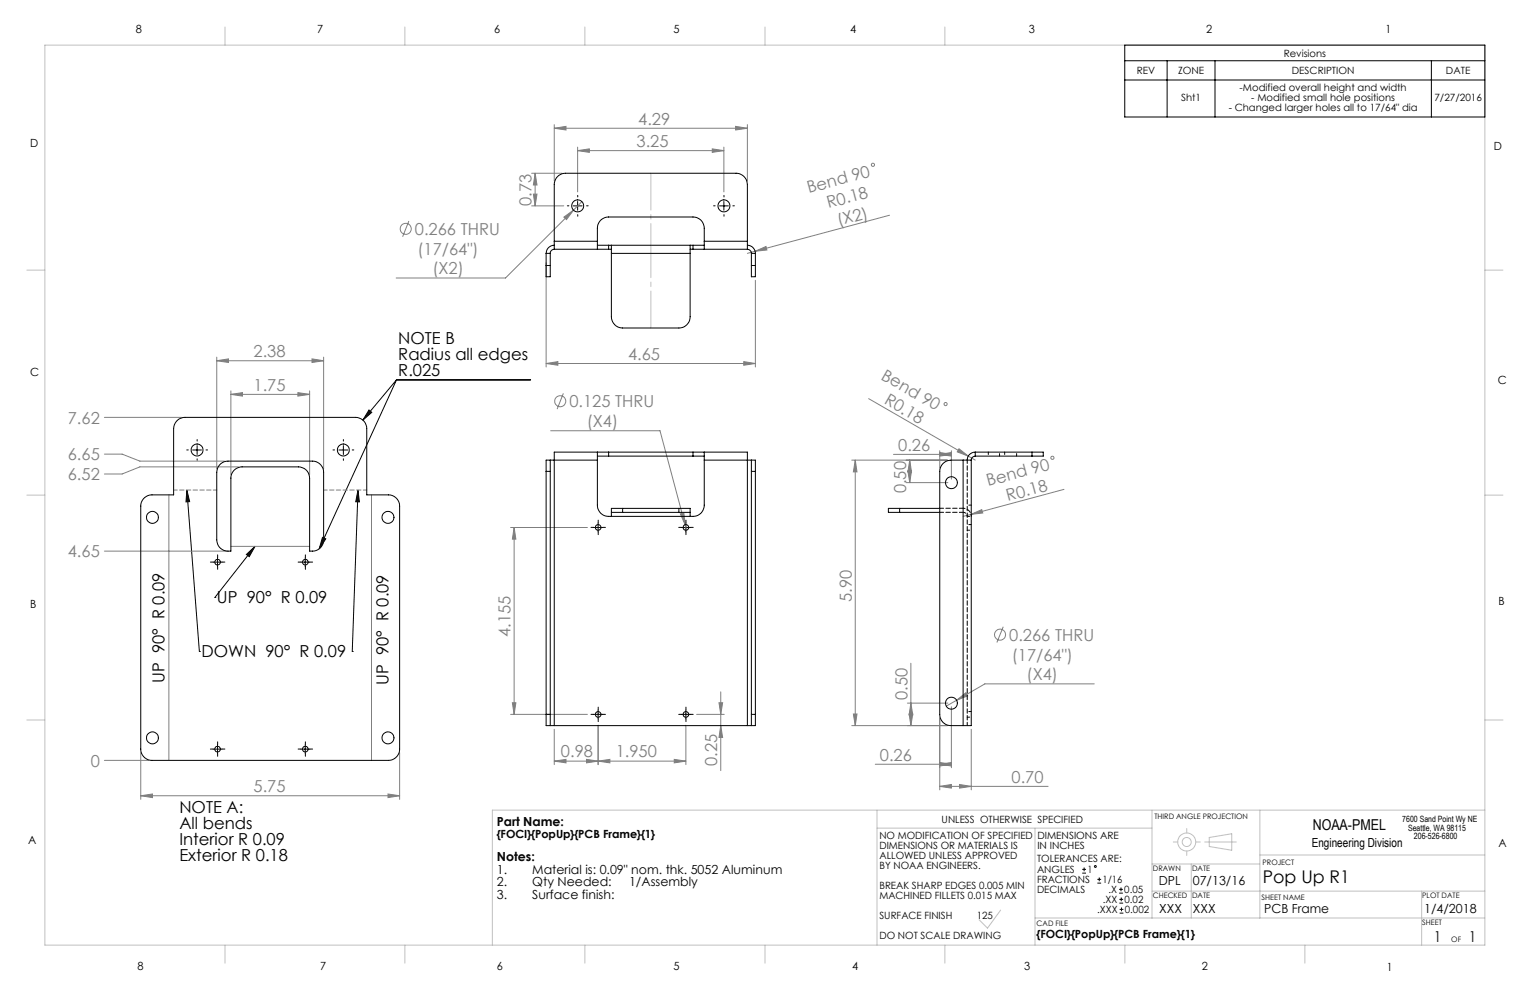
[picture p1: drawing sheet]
<svg xmlns="http://www.w3.org/2000/svg" width="432mm" height="279mm" viewBox="0 0 432 279" stroke-linecap="round" stroke-linejoin="round" font-family="sans-serif">
<g fill="none" stroke="#c0c0c0" stroke-width=".28">
<path d="M12.7 12.7h406.4v254h-406.4zM63.5 7.6v5.1M114.3 7.6v5.1M165.1 7.6v5.1M215.9 7.6v5.1M266.7 7.6v5.1M7.6 76.2h5.1M419.1 76.2h5.1M7.6 139.7h5.1M419.1 139.7h5.1M7.6 203.2h5.1M419.1 203.2h5.1"/>
<path d="M247.5 233.7h77.6M247.5 228.6v38.1M292.1 233.7v33M325.1 228.6v30.5M331.1 237.6h1.3M334.9 233.8v1.3M337.4 237.6h1.3M340 237.6h8.9M341.3 236.4l6.3-1.1v4.7l-6.3-1.1zM355.6 228.6v30.5M419.1 228.6h-280.1v38.1M282.4 256.9l-3.7 5-2.4-2.3"/>
<path d="M292.1 259.1h127M325.1 251.5h94M325.1 243.8h30.5M334.9 240.2v1.2M336.2 243.8v15.3M355.6 241.3h63.5M401.2 251.5v15.2M63.5 266.7v5.1M114.3 266.7v5.1M165.1 266.7v5.1M215.9 266.7v5.1M266.7 266.7v5.1"/>
<path d="M317.5 266.7v5.1M368.3 266.7v5.1"/>
<circle cx="334.9" cy="237.6" r="1.28"/>
<circle cx="334.9" cy="237.6" r="2.55"/>
</g>
<g fill="none" stroke="#808080" stroke-width=".28">
<path d="M156.4 36.2l3.3-.5v1zM156.4 35.2v15.9M156.4 36.2h54.5M207.6 35.7l3.3 .5-3.3 .5zM210.9 35.2v15.9M150 58.1h9.1M150 48.9h8.6M150.5 54.8h1.1l-.6 3.3zM151 48.9v9.2M151 48.9l.6 3.3h-1.1zM161.9 59.3l-19.2 19.2h-30.9M163 42.5l3.3-.5v1z"/>
<path d="M163 41.5v12.7M163 42.5h41.3M164.2 56.9l-2.3 2.4M201 42l3.3 .5-3.3 .5zM204.3 41.5v12.7M115.4 62.4l-1.8 4.4M154.1 74.1v29.5M159.1 61.3l2.8-2-2 2.7zM213.1 70.9l3.1-1.3 .2 1zM213.1 70.9l-2.2 .6M213.2 79.1v24.5M251 60.7l-37.9 10.2"/>
<path d="M29.5 117.8h21.7M61.2 101.8l3.3-.5v1zM61.2 100.8v31.5M61.2 101.8h30.1M65.2 111.3l3.2-.5v1zM65.2 110.3v23.6M65.2 111.3h22.2M84.1 110.8l3.3 .5-3.3 .5zM87.4 110.3v23.6M88.1 101.3l3.2 .5-3.2 .5zM91.3 100.8v31.5M154.1 102.6l3.3-.5v1z"/>
<path d="M154.1 102.6h59.1M159 111l-1.8 4.5M209.9 102.1l3.3 .5-3.3 .5zM245.1 112.5l28.2 16.2M29.5 128.2h5l5 1.9h23.9M47.7 139.7v74.9M67.3 131.8h-27.8l-5 2h-5M104.8 139.7v74.9M155.4 121.6h30.9l7.1 26.5M240.4 129.9h27M241.4 129.9l.5 3.3h-1.1zM241.4 129.9v74.9"/>
<path d="M252.2 128.2h16.3M255.7 136.2h11.8M256.2 132.9h1l-.4 3.3zM256.8 129.9l.4 3.3h-1zM256.8 129.9v6.3M265.2 127.7l3.3 .5-3.3 .5zM265.2 128.2l3.3-.5v1zM265.2 127.2v4.8M268.5 127.2v8M270.7 126.6l2.6 2.1-3.1-1.2zM273.3 128.7l1.9 1.2M300.3 138.1l-26.3 7.1"/>
<path d="M29.5 155.5h34.6M65.2 154.2h22.2M144.1 148.9h21.7M145.1 148.9l.5 3.3h-1zM145.1 148.9v52.7M192 145l1-.2 .4 3.3zM193.4 148.1l.4 1.5M274 145.2l3.1-1.4 .3 1zM274 145.2l-2.2 .5M283.1 176.9l-1.8 4.4M144.6 198.3h1l-.5 3.3zM202.9 198.3h1l-.5 3.3z"/>
<path d="M203.4 195.3v22.2M256.1 198.4h11.4M257.1 198.4l.5 3.4h-1zM257.1 187.2v17.6M268.5 199.5v17.2M270 197.6l2.6-2.1 .5 .9zM270 197.6l-2.9 1.7M308.8 193h-30.8l-8 4.6M29.5 214.6h12.4M39.7 212.4v13.2M112.8 212.4v13.2M144.1 201.6h21.7"/>
<path d="M156.4 214.8l3.3-.5v1zM156.4 205.8v10M156.4 214.8h12.4M165.5 214.3l3.3 .5-3.3 .5zM168.8 214.8l3.3-.5v1zM168.8 214.8h24.8M168.8 204.7v11.1M190.3 214.3l3.3 .5-3.3 .5zM193.6 204.7v11.1M196.6 201.6h7.8M203.4 204.8l.5 3.3h-1zM240.4 204.8h27"/>
<path d="M240.8 201.5h1.1l-.5 3.3zM247 215.7h21.5M256.6 201.5h1l-.5 3.3zM265.2 215.7l3.3-.5v1zM265.2 215.2l3.3 .5-3.3 .5zM265.2 202.6v20.3M274.1 205.8v17.1M39.7 224.6l3.3-.5v1zM39.7 224.6h73.1M109.5 224.1l3.3 .5-3.3 .5zM265.2 221.9l3.3-.5v1zM265.2 221.9h30.6"/>
<path d="M270.8 221.4l3.3 .5-3.3 .5z"/>
<circle cx="246.4" cy="46.5" r=".45"/>
<circle cx="114.5" cy="64.6" r="1.55"/>
<circle cx="158.1" cy="113.2" r="1.55"/>
<circle cx="266.9" cy="114" r=".44"/>
<circle cx="297" cy="129.2" r=".44"/>
<circle cx="282.2" cy="179.1" r="1.56"/>
</g>
<g fill="none" stroke="#000" stroke-width=".28">
<path d="M317.4 12.7h101.7v20.3h-101.7zM317.4 17.1h101.7M329.4 17.1v15.9M342.9 17.1v15.9M404 17.1v15.9M317.4 22.6h101.7M161.8 58.1h2.5M163 56.9v2.4M203.1 58.1h2.5M204.3 56.9v2.4M104.1 115.7l.8 .7-2.5 2.2zM111.9 107.2h37.9"/>
<path d="M111.9 107.2l-9.5 11.4M111.9 107.2l-21.8 47.7M52.7 138.3l.8 3.3h-1zM52.7 138.3l3.6 45.6M54.4 127h2.5M55.6 125.8v2.5M95.6 127h2.5M96.9 125.8v2.5M101 138.3l.4 3.3h-1zM101 138.3l-1.6 45.6M60.1 158.6h2.6M61.4 157.4v2.5"/>
<path d="M69.5 156.5l2.5-2.3-1.7 2.9zM72 154.2l-11.4 14.4M84.9 158.6h2.5M86.1 157.4v2.5M91 151.7l.9 .4-1.8 2.8zM167.6 148.9h2.5M168.8 147.6v2.5M192.3 148.9h2.5M193.6 147.6v2.5M60.6 168.6h.1M56.3 183.9h.1M99.4 183.9h.1"/>
<path d="M60.1 211.4h2.6M61.4 210.2v2.5M84.9 211.4h2.5M86.1 210.2v2.5M167.6 201.6h2.5M168.8 200.4v2.5M192.3 201.6h2.5M193.6 200.4v2.5"/>
</g>
<g fill="none" stroke="#000" stroke-width=".28" stroke-dasharray="15.2 1.3 1.3 1.3">
<path d="M160.5 58.1h-.4M163 55.6v-.5M165.5 58.1h.5M201.8 58.1h-.4M204.3 55.6v-.5M206.8 58.1h.5M163 60.6v.4M204.3 60.6v.4M53.1 127h-.4M55.6 124.5v-.5M55.6 129.5v.4M58.1 127h.5"/>
<path d="M94.4 127h-.4M96.9 124.5v-.5M96.9 129.5v.4M99.4 127h.5M60.2 158.6h-.8M61.4 157.4v-.8M61.4 159.9v.8M62.7 158.6h.8M84.9 158.6h-.8M86.2 157.4v-.8M86.2 159.9v.8M87.4 158.6h.8"/>
<path d="M167.6 148.8h-.8M168.8 147.6v-.8M168.8 150.1v.8M170.1 148.8h.8M192.3 148.8h-.8M193.6 147.6v-.8M193.6 150.1v.8M194.8 148.8h.8M60.2 211.4h-.8M61.4 210.2v-.8M61.4 212.7v.7M62.7 211.4h.8"/>
<path d="M84.9 211.4h-.8M86.2 210.2v-.8M86.2 212.7v.7M87.4 211.4h.8M167.6 201.6h-.8M168.8 200.4v-.8M168.8 202.9v.8M170.1 201.6h.8M192.3 201.6h-.8M193.6 200.4v-.8M193.6 202.9v.8M194.8 201.6h.8"/>
</g>
<path d="M61.2 138.3h-12.2M103.5 138.3h-12.1" fill="none" stroke="#808080" stroke-width=".28" stroke-dasharray="1.3 .6" stroke-dashoffset=".3"/>
<path d="M183.7 92.6v-43.7" fill="none" stroke="#c0c0c0" stroke-width=".28" stroke-dasharray="15.2 1.3 1.3 1.3" stroke-dashoffset="4.8"/>
<path d="M69.5 156.5l2.5-2.3-1.7 2.9zM101 138.3l.4 3.3h-1zM52.7 138.3l.8 3.3h-1zM104.1 115.7l.8 .7-2.5 2.2zM91 151.7l.9 .4-1.8 2.8z" fill="#000"/>
<g fill="#808080">
<path d="M270.7 126.6l2.6 2.1-3.1-1.2z"/>
<path d="M274 145.2l3.1-1.4 .3 1z"/>
<path d="M213.1 70.9l3.1-1.3 .2 1z"/>
<path d="M165.5 214.3l3.3 .5-3.3 .5zM156.4 214.8l3.3-.5v1zM265.2 127.7l3.3 .5-3.3 .5zM265.2 128.2l3.3-.5v1z"/>
<path d="M65.2 111.3l3.2-.5v1zM84.1 110.8l3.3 .5-3.3 .5zM39.7 224.6l3.3-.5v1zM109.5 224.1l3.3 .5-3.3 .5zM168.8 214.8l3.3-.5v1zM190.3 214.3l3.3 .5-3.3 .5zM192 145l1.4 3.1-.4-3.3zM163 42.5l3.3-.5v1zM201 42l3.3 .5-3.3 .5zM159.1 61.3l.8 .7 2-2.7zM270 197.6l3.1-1.2-.5-.9zM265.2 215.7l3.3-.5v1zM265.2 215.2l3.3 .5-3.3 .5z"/>
<path d="M156.4 36.2l3.3-.5v1zM207.6 35.7l3.3 .5-3.3 .5z"/>
<path d="M154.1 102.6l3.3-.5v1zM209.9 102.1l3.3 .5-3.3 .5z"/>
<path d="M150.5 54.8h1.1l-.6 3.3zM151 48.9l.6 3.3h-1.1z"/>
<path d="M203.4 204.8l.5 3.3h-1zM202.9 198.3h1l-.5 3.3z"/>
<path d="M256.6 201.5h1l-.5 3.3zM257.1 198.4l.5 3.4h-1z"/>
<path d="M145.1 148.9l.5 3.3h-1zM144.6 198.3h1l-.5 3.3z"/>
<path d="M241.4 129.9l.5 3.3h-1.1zM240.8 201.5h1.1l-.5 3.3zM256.8 129.9l.4 3.3h-1zM256.2 132.9h1l-.4 3.3z"/>
<path d="M61.2 101.8l3.3-.5v1zM88.1 101.3l3.2 .5-3.2 .5zM265.2 221.9l3.3-.5v1zM270.8 221.4l3.3 .5-3.3 .5z"/>
</g>
<g fill="none" stroke="#000" stroke-width=".28">
<path d="M154.1 74.9v3.2h1.2v-3.2M154.1 71.5h1.2M154.1 74.9h1.2M154.1 71.5v3.4M155.3 71.5v3.4M156.4 68.1v-16a3.2 3.2 0 0 1 3.2-3.2h48.2a3.2 3.2 0 0 1 3.1 3.2v16M156.4 68.1v2.2M156.4 70.3a1.14 1.14 0 0 0-1.1 1.2M156.4 69.2a2.29 2.29 0 0 0-2.3 2.3M156.4 68.1h12.2M156.4 70.3h12.2M168.6 68.1v-3.7a3.1 3.1 0 0 1 3.2-3.2h23.8a3.1 3.1 0 0 1 3.2 3.2v3.7"/>
<path d="M168.6 68.1v2.2M168.6 70.3h3.2M168.6 69.2h3.2M171.8 70.3h.7M171.8 69.2v1.1M171.8 69.2h23.8M172.5 69.2v2.3M172.5 71.5v17.9a3.2 3.2 0 0 0 3.2 3.2h15.9a3.1 3.1 0 0 0 3.2-3.2v-17.9M172.5 71.5h22.3M194.8 69.2v2.3M194.8 70.3h.8M195.6 70.3h3.2"/>
<path d="M195.6 69.2h3.2M195.6 69.2v1.1M198.8 68.1v2.2M198.8 68.1h12.1M198.8 70.3h12.1M210.9 68.1v2.2M210.9 69.2a2.29 2.29 0 0 1 2.3 2.3M210.9 70.3a1.21 1.21 0 0 1 1.2 1.2M212.1 74.9v3.2h1.1v-3.2M212.1 71.5h1.1M212.1 74.9h1.1M212.1 71.5v3.4"/>
<path d="M213.2 71.5v3.4M50.2 118.5l.9-.5 1.1-.2h48.1a3.2 3.2 0 0 1 3.2 3.2v18.7h6.1a3.2 3.2 0 0 1 3.2 3.1v68.6a3.2 3.2 0 0 1-3.2 3.2h-66.7a3.2 3.2 0 0 1-3.2-3.2v-68.6a3.2 3.2 0 0 1 3.2-3.1h6.1v-18.7l.2-1.1zM62.3 130.9l1-.6 1-.2h23.9a3.2 3.2 0 0 1 3.1 3.2v19.1a3.3 3.3 0 0 1-3.9 3.1v-20.6a3.2 3.2 0 0 0-3.2-3.1h-15.9a3.2 3.2 0 0 0-3.1 3.1v20.6a3.3 3.3 0 0 1-4-3.1v-19.1l.4-1.6zM154.1 133h1.2M154.1 133v68.6M155.3 129.9v3.1M155.3 129.9h-1.2v3.1M155.3 129.9h1.1M155.3 133v68.6M156.4 129.9h12.2M156.4 129.9v74.9M168.6 129.9v12.7a3.1 3.1 0 0 0 3.2 3.1h23.8a3.1 3.1 0 0 0 3.2-3.1v-12.7"/>
<path d="M168.6 127.6h-12.2v2.3M168.6 127.6v2.3M168.6 127.6h3.2M168.6 128.7h3.2M171.8 127.6h23.8M171.8 127.6v1.1M171.8 128.7h23.8M195.6 127.6h3.2M195.6 128.7h3.2M195.6 127.6v1.1M198.8 127.6v2.3M198.8 127.6h12.1v2.3"/>
<path d="M198.8 129.9h12.1M210.9 129.9h1.2M210.9 129.9v74.9M212.1 129.9v3.1M212.1 129.9h1.1v3.1M212.1 133h1.1M212.1 133v68.6M213.2 133v68.6M271.8 129.9h-3.4a3.2 3.2 0 0 0-3.2 3.1v68.6a3.1 3.1 0 0 0 3.2 3.2h3.4M271.8 129.9h2.3M271.8 129.9v74.9M274.1 129.9v74.9h-2.3"/>
<path d="M275.2 128.7a1.14 1.14 0 0 0-1.1 1.2M275.2 127.6a2.29 2.29 0 0 0-2.3 2.3M275.2 127.6h16.1M275.2 128.7h16.1M275.2 127.6v1.1M291.3 127.6h3.1v1.1h-3.1M291.3 127.6v1.1M172.5 144.6h3.2M172.5 144.6v1.1M175.7 143.5h-3.2v1.1M175.7 143.5v1.1M175.7 143.5h15.9"/>
<path d="M175.7 144.6h15.9M191.6 144.6h3.2M191.6 143.5h3.2v1.1M191.6 143.5v1.1M194.8 144.6v1.1M253.9 143.5h-3.2v1.1h3.2M253.9 143.5h11.3M253.9 144.6h11.3M253.9 143.5v1.1M154.1 201.6v3.2h1.2M154.1 201.6h1.2M155.3 201.6v3.2"/>
<path d="M155.3 204.8h1.1M156.4 204.8h54.5M210.9 204.8h1.2M212.1 201.6v3.2M212.1 201.6h1.1M213.2 201.6v3.2h-1.1M305.4 246.4h1.1M305.4 245.4h1.1M306 244.8v1.1M309.7 249.2h1.1M309.7 248.2h1.1M310.2 247.6v1.1"/>
<path d="M315.8 252.1h1.1M315.8 251h1.1M315.9 254.9h1.1M315.9 253.8h1.1M316 257.7h1M316 256.6h1M316.4 250.5v1M316.4 253.3v1.1M316.5 256.1v1.1"/>
<circle cx="163" cy="58.1" r="1.69"/>
<circle cx="204.3" cy="58.1" r="1.69"/>
<circle cx="55.6" cy="127" r="1.69"/>
<circle cx="96.9" cy="127" r="1.69"/>
<circle cx="268.5" cy="136.2" r="1.69"/>
<circle cx="43" cy="146" r="1.67"/>
<circle cx="61.4" cy="158.7" r=".8"/>
<circle cx="86.2" cy="158.7" r=".8"/>
<circle cx="109.5" cy="146" r="1.69"/>
<circle cx="168.8" cy="148.9" r=".8"/>
<circle cx="193.6" cy="148.9" r=".8"/>
<circle cx="268.5" cy="198.5" r="1.69"/>
<circle cx="43" cy="208.2" r="1.67"/>
<circle cx="61.4" cy="211.4" r=".81"/>
<circle cx="86.2" cy="211.4" r=".81"/>
<circle cx="109.5" cy="208.2" r="1.69"/>
<circle cx="168.8" cy="201.6" r=".8"/>
<circle cx="193.6" cy="201.6" r=".8"/>
<circle cx="309.1" cy="244.6" r=".28"/>
</g>
<path d="M273 129.9v74.9" fill="none" stroke="#000" stroke-width=".28" stroke-dasharray="1.3 .6" stroke-dashoffset=".3"/>
<path d="M278.9 127.6v1.1M282.1 128.7v-1.1M283.5 127.6v1.1M286.9 128.7v-1.1M273 145.7h1.1M273 149.6h1.1M274.1 142.6h-1.1M274.1 148h-1.1M273 202.4h1.1M274.1 200.8h-1.1" fill="none" stroke="#000" stroke-width=".28" stroke-dasharray="1.3 .6" stroke-dashoffset=".6"/>
<path d="M273 145.7a1.14 1.14 0 0 0-1.2-1.1" fill="none" stroke="#000" stroke-width=".28" stroke-dasharray="1.3 .6" stroke-dashoffset=".9"/>
<path d="M274.1 145.7a2.29 2.29 0 0 0-2.3-2.3" fill="none" stroke="#000" stroke-width=".28" stroke-dasharray="1.3 .6" stroke-dashoffset=".7"/>
<path d="M265.2 144.6h6.6M265.2 143.4h6.6" fill="none" stroke="#000" stroke-width=".28" stroke-dasharray="1.3 .6" stroke-dashoffset=".2"/>
<text font-size="4.9" x="356.4" y="249.2">Pop Up R1</text>
<g font-size="4.7" fill="#808080">
<text x="180.1" y="35.2">4.29</text>
<text x="179.7" y="41.5">3.25</text>
<text x="150" y="58.2" transform="rotate(-90 150 58.2)">0.73</text>
<text x="228.2" y="54.5" transform="rotate(-15 228.2 54.5)">Bend 90</text>
<text x="233.8" y="58.8" transform="rotate(-15 233.8 58.8)">R0.18</text>
<text x="236.7" y="63.8" transform="rotate(-15 236.7 63.8)">(X2)</text>
<text x="117.1" y="66.3">0.266 THRU</text>
<text x="117.8" y="71.9">(17/64&quot;)</text>
<text x="122" y="77.4">(X2)</text>
<text x="71.6" y="100.8">2.38</text>
<text x="177.3" y="101.6">4.65</text>
<text x="248.4" y="106.9" transform="rotate(30 248.4 106.9)">Bend 90</text>
<text x="71.6" y="110.3">1.75</text>
<text x="249.3" y="113.8" transform="rotate(30 249.3 113.8)">R0.18</text>
<text x="19.1" y="119.5">7.62</text>
<text x="160.7" y="114.9">0.125 THRU</text>
<text x="165.6" y="120.5">(X4)</text>
<text x="19.1" y="129.9">6.65</text>
<text x="253.5" y="127.2">0.26</text>
<text x="19.1" y="135.5">6.52</text>
<text x="278.9" y="137.2" transform="rotate(-15 278.9 137.2)">Bend 90</text>
<text x="255.7" y="139.2" transform="rotate(-90 255.7 139.2)">0.50</text>
<text x="284.5" y="141.5" transform="rotate(-15 284.5 141.5)">R0.18</text>
<text x="19.1" y="157.3">4.65</text>
<text x="240.4" y="170" transform="rotate(-90 240.4 170)">5.90</text>
<text x="144.1" y="179.7" transform="rotate(-90 144.1 179.7)">4.155</text>
<text x="284.8" y="180.8">0.266 THRU</text>
<text x="285.5" y="186.4">(17/64&quot;)</text>
<text x="289.7" y="192">(X4)</text>
<text x="256.1" y="197.5" transform="rotate(-90 256.1 197.5)">0.50</text>
<text x="158.3" y="213.8">0.98</text>
<text x="173.8" y="213.8">1.950</text>
<text x="248.3" y="214.7">0.26</text>
<text x="25.6" y="216.3">0</text>
<text x="202.4" y="216.2" transform="rotate(-90 202.4 216.2)">0.25</text>
<text x="285.5" y="220.9">0.70</text>
<text x="71.6" y="223.6">5.75</text>
</g>
<g font-size="4.7">
<text x="112.4" y="97.1">NOTE B</text>
<text x="112.4" y="101.6">Radius all edges</text>
<text x="112.4" y="106.1">R.025</text>
<text x="61.2" y="170.3">UP 90° R 0.09</text>
<text x="56.9" y="185.5">DOWN 90° R 0.09</text>
<text x="46.4" y="192.8" transform="rotate(-90 46.4 192.8)">UP 90° R 0.09</text>
<text x="109.6" y="193.4" transform="rotate(-90 109.6 193.4)">UP 90° R 0.09</text>
<text x="50.6" y="229.5">NOTE A:</text>
<text x="50.6" y="234">All bends</text>
<text x="50.6" y="238.5">Interior R 0.09</text>
<text x="50.6" y="243">Exterior R 0.18</text>
</g>
<g font-size="4.2">
<text x="370.5" y="234.4">NOAA-PMEL</text>
<text x="404.7" y="266">1</text>
<text x="414.6" y="266">1</text>
</g>
<g font-size="3.5">
<text x="140.2" y="233.3">Part Name:</text>
<text x="370.2" y="238.9">Engineering Division</text>
<text x="140.2" y="243.1">Notes:</text>
<text x="140.2" y="246.7">1.</text>
<text x="140.2" y="250.2">2.</text>
<text x="150.2" y="246.7">Material is: 0.09&quot; nom. thk. 5052 Aluminum</text>
<text x="150.2" y="250.2">Qty Needed:</text>
<text x="177.5" y="250.2">1/Assembly</text>
<text x="327" y="249.8">DPL</text>
<text x="336.6" y="249.8">07/13/16</text>
<text x="140.2" y="253.7">3.</text>
<text x="150.2" y="253.7">Surface finish:</text>
<text x="327.2" y="257.7">XXX</text>
<text x="336.7" y="257.8">XXX</text>
<text x="356.8" y="257.7">PCB Frame</text>
<text x="401.9" y="257.7">1/4/2018</text>
</g>
<g font-size="3.2">
<text x="38.3" y="9.4">8</text>
<text x="89.5" y="9.4">7</text>
<text x="139.5" y="9.4">6</text>
<text x="190.1" y="9.4">5</text>
<text x="240" y="9.4">4</text>
<text x="290.4" y="9.4">3</text>
<text x="340.4" y="9.4">2</text>
<text x="391" y="9.4">1</text>
<text x="8.5" y="41.5">D</text>
<text x="421.6" y="42.3">D</text>
<text x="8.5" y="106.3">C</text>
<text x="422.8" y="108.3">C</text>
<text x="8.5" y="171.5">B</text>
<text x="422.9" y="170.9">B</text>
<text x="7.9" y="238.3">A</text>
<text x="140.2" y="236.5">{FOCI}{PopUp}{PCB Frame}{1}</text>
<text x="422.9" y="239">A</text>
<text x="292.6" y="264.7">{FOCI}{PopUp}{PCB Frame}{1}</text>
<text x="38.8" y="273.8">8</text>
<text x="90.4" y="273.8">7</text>
<text x="140.2" y="273.8">6</text>
<text x="190.1" y="273.9">5</text>
<text x="240.5" y="273.8">4</text>
<text x="289" y="273.9">3</text>
<text x="339.1" y="273.8">2</text>
<text x="391.4" y="274.1">1</text>
</g>
<g font-size="2.8">
<text x="362.3" y="16">Revisions</text>
<text x="320.8" y="20.9">REV</text>
<text x="332.5" y="20.9">ZONE</text>
<text x="364.6" y="20.9">DESCRIPTION</text>
<text x="408.1" y="20.9">DATE</text>
<text x="333.3" y="28.6">Sht1</text>
<text x="349.9" y="25.8">-Modified overall height and width</text>
<text x="353.1" y="28.6">- Modified small hole positions</text>
<text x="404.8" y="28.6">7/27/2016</text>
<text x="346.8" y="31.4">- Changed larger holes all to 17/64&quot; dia</text>
<text x="265.8" y="232.1">UNLESS OTHERWISE SPECIFIED</text>
<text x="248.2" y="236.7">NO MODIFICATION OF SPECIFIED</text>
<text x="248.2" y="239.5">DIMENSIONS OR MATERIALS IS</text>
<text x="292.8" y="236.7">DIMENSIONS ARE</text>
<text x="292.8" y="239.6">IN INCHES</text>
<text x="248.2" y="242.4">ALLOWED UNLESS APPROVED</text>
<text x="248.2" y="245.2">BY NOAA ENGINEERS.</text>
<text x="292.7" y="243.2">TOLERANCES ARE:</text>
<text x="248.2" y="250.8">BREAK SHARP EDGES 0.005 MIN</text>
<text x="292.7" y="246.4">ANGLES</text>
<text x="292.7" y="249.2">FRACTIONS</text>
<text x="306.9" y="246.4">1</text>
<text x="311.2" y="249.2">1/16</text>
<text x="248.2" y="253.7">MACHINED FILLETS 0.015 MAX</text>
<text x="292.7" y="252">DECIMALS</text>
<text x="309.6" y="257.7">.XXX</text>
<text x="311.2" y="254.9">.XX</text>
<text x="312.8" y="252">.X</text>
<text x="317.3" y="252">0.05</text>
<text x="317.4" y="254.9">0.02</text>
<text x="317.4" y="257.7">0.002</text>
<text x="248.2" y="259.3">SURFACE FINISH</text>
<text x="275.6" y="259.3">125</text>
<text x="248.2" y="264.9">DO NOT SCALE DRAWING</text>
</g>
<g font-size="2.4">
<text x="395.8" y="232.1">7600 Sand Point Wy NE</text>
<text x="397.4" y="234.4">Seattle, WA 98115</text>
<text x="399" y="236.7">206-526-6800</text>
</g>
<g font-size="2.1">
<text x="325.8" y="231.1">THIRD ANGLE PROJECTION</text>
<text x="325.4" y="245.9">DRAWN</text>
<text x="336.5" y="245.9">DATE</text>
<text x="356.3" y="244.1">PROJECT</text>
<text x="325.3" y="253.4">CHECKED</text>
<text x="336.5" y="253.4">DATE</text>
<text x="356" y="254.1">SHEET NAME</text>
<text x="401.4" y="253.4">PLOT DATE</text>
<text x="292.6" y="261.2">CAD FILE</text>
<text x="401.4" y="261">SHEET</text>
<text x="409.6" y="266">OF</text>
</g>
</svg>
